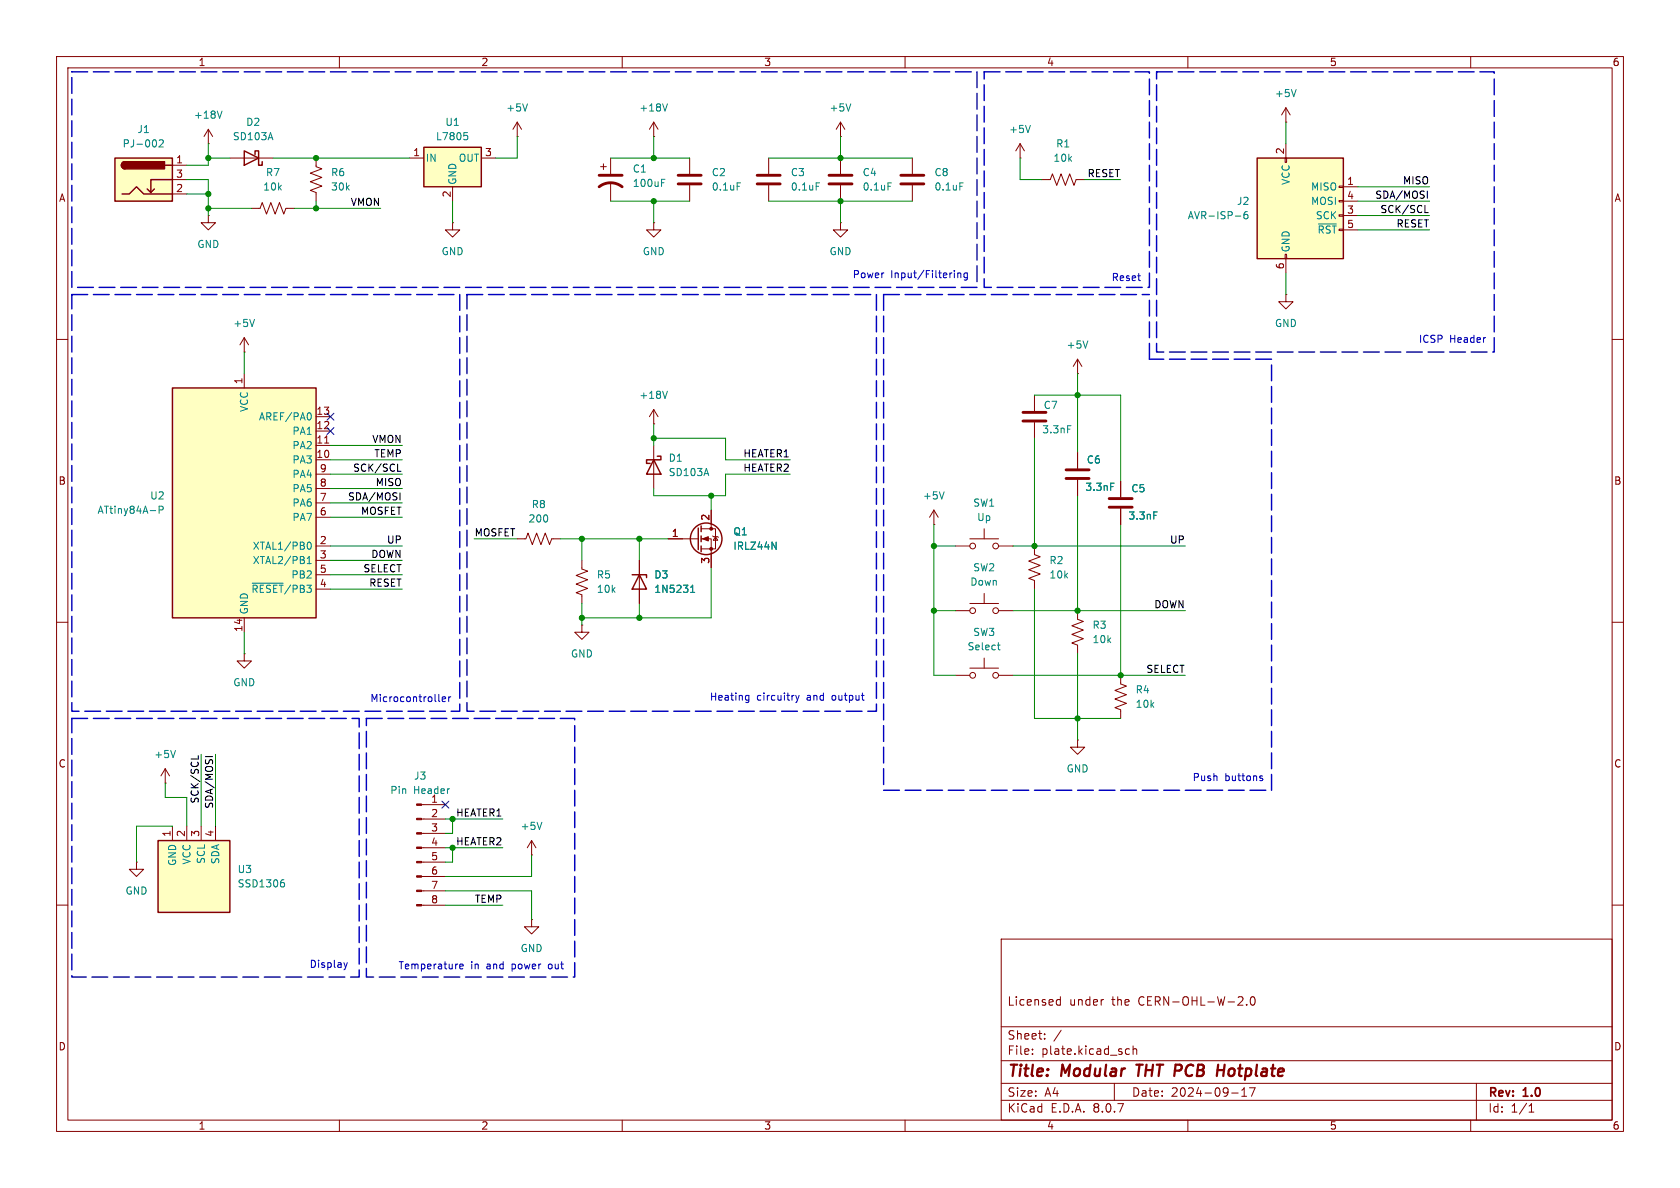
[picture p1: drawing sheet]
<svg xmlns="http://www.w3.org/2000/svg" width="297mm" height="210mm" viewBox="0 0 297 210" stroke-linecap="round" stroke-linejoin="round" font-family="sans-serif">
<g fill="none" stroke="#840000" stroke-width=".18">
<path d="M10 10h277v190h-277zM12 12h273v186h-273zM60 10v2M110 10v2M160 10v2M210 10v2M260 10v2M10 60h2M285 60h2M113 99.1v7.6M10 110h2M102.9 110.5v1.3h1.2l-1.2 1.2-1.3-1.2h1.3"/>
<path d="M102.9 110.5h.1M190.5 108v1.5l1 .4-2 .7 2 .8-2 .7 2 .8-2 .8 1 .3v1.6M285 110h2M10 160h2M177 166h108v32h-108zM186.9 177.6h.6M186.9 176.8h.6M187.5 176.2v1.5M195 176.7h.1M219.1 176.2l.5 .1 .1 .3-.9 1.1h.9M220.4 177.6v.1M221.2 176.3l.2-.1a.81 .81 0 0 1 .6 .6 .81 .81 0 0 1-.3 .8l-.2 .1a.81 .81 0 0 1-.3-1.4z"/>
<path d="M285 160h2M60 198v2M110 198v2M160 198v2M177 194.5h108M177 191.5h108M177 187.5h108M177 181.5h108M182.5 186.3v.1M182.5 185.5v.1M184.7 183.6v.1M184.7 182.8v.1"/>
<path d="M187.6 182.1l-1.3 2M197 191.5v3M199 186.3l.2 .1 .5-.1M199.7 185.5l-.5-.1-.2 .1M200.3 185.5l.2-.1 .4 .1 .1 .9M200.3 184.9v1.5M210 198v2M217.7 193.2h1.2M219.5 193.8h.9M219.5 192.7l.5-.4v1.5M221.9 192.3l-.7 1.5M260 198v2"/>
<path d="M261 191.5v6.5M270.3 196.6h.9M270.3 195.5l.4-.4v1.5"/>
</g>
<path d="M200.9 188.2h1.1M201.5 188.2l-.3 2M215.2 189.2h1.2M216.5 188.2l-.2 2" fill="none" stroke="#840000" stroke-width=".4"/>
<path d="M111.8 101.6h2.5v.5M113 101.6l1.3 2.5h-2.5z" fill="none" stroke="#840000" stroke-width=".25"/>
<path d="M122.1 104.7h.7M122.1 103.8l.4-.4v1.3" fill="none" stroke="#008484" stroke-width=".18"/>
<path d="M20.3 27.9h10.2v7.7h-10.2z" fill="#ffffc2"/>
<path d="M20.3 27.9h10.2v7.7h-10.2zM21.6 34.3h1.3l1.2-1.3 1.3 1.3h5.1M22.1 28.6a.64 .64 0 0 0-.6 .6 .64 .64 0 0 0 .6 .6M27.3 33.4l-.6 .6M29.2 29.2h1.3M30.5 31.8h-3.8v2.2l-.7-.6" fill="none" stroke="#840000" stroke-width=".25"/>
<g fill="#840000" stroke="#840000" stroke-width=".25">
<path d="M21.6 28.8l.5-.2v1.2a.63 .63 0 0 1-.6-.3 .63 .63 0 0 1 .1-.7z"/>
<path d="M22.1 28.6h7v1.2h-7z"/>
</g>
<path d="M30.5 29.2h2.5M30.5 34.3h2.5M30.5 31.8h2.5M36.8 25.4h.1M36.8 22.9l-.7 1.2M36.8 22.9v2.5M36.8 22.9l.8 1.2M94 162.6v1.2h1.2l-1.2 1.3-1.3-1.3h1.3M94 162.6h.1" fill="none" stroke="#840000" stroke-width=".18"/>
<path d="M39.2 19.6l-.4 1.3M28.2 24.8l.4-.1 .3 .4-.8 .9h.8" fill="none" stroke="#008484" stroke-width=".18"/>
<path d="M74.9 26h10.2v7h-10.2z" fill="#ffffc2"/>
<path d="M43.2 26.7l2.5 1.2-2.5 1.3zM45.1 27.3v-.6h.6v2.5h.7v-.6M74.9 26h10.2v7h-10.2z" fill="none" stroke="#840000" stroke-width=".25"/>
<path d="M40.6 27.9h7.7M55.9 27.9v1.6l1 .3-2 .8 2 .8-2 .7 2 .8-2 .8 1 .3v1.6M72.4 27.9h2.5M80 33v2.6M85.1 27.9h2.5M165.1 92.7h.1M165.1 90.2l-.8 1.2M165.1 90.2v2.5M165.1 90.2l.8 1.2M43.2 115.6v1.2h1.2l-1.2 1.3-1.3-1.3h1.3M43.2 115.6h.1" fill="none" stroke="#840000" stroke-width=".18"/>
<path d="M82 23.4h.6M82.2 23.9h.3l.2 .3-.1 .4-.4 .1M166.9 86.9l-.4 1.3" fill="none" stroke="#008484" stroke-width=".18"/>
<path d="M30.5 68.6h25.4v40.6h-25.4z" fill="#ffffc2"/>
<g fill="none" stroke="#840000" stroke-width=".25">
<path d="M30.5 68.6h25.4v40.6h-25.4zM123.4 93.3v3.9M124 93v1M124 94.7v1.1M124 96.5v1"/>
<circle cx="124.8" cy="95.2" r="2.79"/>
</g>
<g fill="none" stroke="#840000" stroke-width=".18">
<path d="M36.8 38.1v1.3h1.3l-1.3 1.2-1.2-1.2h1.2M36.8 38.1h.1M80 39.4v1.2h1.3l-1.3 1.3-1.3-1.3h1.3M80 39.4h.1M161.3 27.9v2.8M161.3 32.8v2.8M184.1 31.8h1.6l.4-1.1 .7 2.1 .8-2.1 .7 2.1 .8-2.1 .8 2.1 .3-1h1.6M43.2 59.7v2.5M43.2 59.7l-.8 1.3M43.2 59.7l.7 1.3M43.2 62.2h.1M43.2 66v2.6"/>
<path d="M55.9 78.7h2.5M55.9 76.2h2.5M55.9 73.7h2.5M57.4 78.3h.7M182.9 69.9v2.7M182.9 74.7v2.8M190.5 66h.1M190.5 63.5l-.8 1.3M190.5 63.5v2.5M190.5 63.5l.8 1.3M55.9 81.3h2.5M55.9 96.5h2.5"/>
<path d="M55.9 99.1h2.5M55.9 91.4h2.5M55.9 88.9h2.5M55.9 86.4h2.5M55.9 83.8h2.5M118.1 95.3h5.3M124 95.3h1.7v5M124 93.5h2.5v3.5h-2.5M125.7 90.2v3.3M126 94.7l.1 .2h.8l.1 .1M126.5 94.9l.4 .6h-.8zM168.9 96.5h2.5"/>
<path d="M171.4 95.3h5.1M174 93.5v1.8M176.5 96.5h2.6M182.9 96.5v1.5l1 .4-2 .8 2 .7-2 .8 2 .8-2 .7 1 .4v1.5M190.5 80v2.8M190.5 84.8v2.8M198.1 85.1v2.8M198.1 89.9v2.8M43.2 109.2v2.6M55.9 104.1h2.5M55.9 101.6h2.5M168.9 108h2.5"/>
<path d="M168.9 119.4h2.5M171.4 106.7h5.1M171.4 118.1h5.1M174 104.9v1.8M174 116.3v1.8M176.5 108h2.6M176.5 119.4h2.6M198.1 119.4v1.5l1 .4-2 .7 2 .8-2 .8 2 .7-2 .8 1 .4v1.5M190.5 130.8v1.3h1.3l-1.3 1.3-1.3-1.3h1.3M190.5 130.8h.1"/>
<circle cx="172" cy="96.5" r=".51"/>
<circle cx="176" cy="96.5" r=".51"/>
<circle cx="172" cy="119.4" r=".51"/>
<circle cx="172" cy="108" r=".51"/>
<circle cx="176" cy="108" r=".51"/>
<circle cx="176" cy="119.4" r=".51"/>
</g>
<g fill="none" stroke="#008484" stroke-width=".18">
<path d="M169.7 32.3h.6M45 56.5l-.4 1.2M54.7 73a.79 .79 0 0 1 0 1.2M188.7 75.3h.6M192.3 60.3l-.4 1.2M28.1 90.1h.6l.2-.2-.1-.3-.7-.1v1.2M54.3 99.6h.7M54.3 98.7l.4-.3v1.2M54.4 96.1l.2-.3a.68 .68 0 0 1 .4 .7 .68 .68 0 0 1-.4 .6l-.2-.2M136.5 95.8l.7 1.3v-1.3M196.4 85.4h.6M204 90.5h.6"/>
<path d="M44.6 103.1h5.5M176.3 114h.5M176.5 113.6v1.1l.3 .2"/>
</g>
<g fill="#840000" stroke="#840000" stroke-width=".18">
<path d="M124.2 95.3l1-.4v.7z"/>
<circle cx="125.7" cy="97" r=".25"/>
<circle cx="125.7" cy="93.5" r=".25"/>
</g>
<path d="M159.3 32.5h4M159.3 31h4M180.8 74.4h4.1M180.8 72.9h4.1M188.5 84.6h4M188.5 83.1h4M196.1 89.7h4.1M196.1 88.1h4.1" fill="none" stroke="#840000" stroke-width=".51"/>
<path d="M27.9 148.6h12.7v12.7h-12.7z" fill="#ffffc2"/>
<path d="M27.9 148.6h12.7v12.7h-12.7z" fill="none" stroke="#840000" stroke-width=".25"/>
<g fill="none" stroke="#840000" stroke-width=".18">
<path d="M227.3 52.1v1.2h1.3l-1.3 1.3-1.2-1.3h1.2M227.3 52.1h.1M30.5 146.1v2.5M33 146.1v2.5M35.6 146.1v2.5M38.1 146.1v2.5M74.5 157.5h4.2M74.5 154.9h4.2M74.5 152.4h4.2M74.5 149.9h4.2M74.5 147.3h4.2M74.5 144.8h4.2"/>
<path d="M74.5 142.2h4.2M94 151.1h.1M94 148.6l-.8 1.3M94 148.6v2.5M94 148.6l.7 1.3M74.5 160h4.2"/>
</g>
<path d="M49.8 156h.3l.2 .2-.1 .5-.4 .1M49.9 155.5h.3M95.8 145.4l-.4 1.2" fill="none" stroke="#008484" stroke-width=".18"/>
<g fill="#840000" stroke="#840000" stroke-width=".18">
<path d="M73.7 159.9h.8v.2h-.8z"/>
<path d="M73.7 157.4h.8v.2h-.8z"/>
<path d="M73.7 154.8h.8v.3h-.8z"/>
<path d="M73.7 152.3h.8v.2h-.8z"/>
<path d="M73.7 149.7h.8v.3h-.8z"/>
<path d="M73.7 147.2h.8v.2h-.8z"/>
<path d="M73.7 144.7h.8v.2h-.8z"/>
<path d="M73.7 142.1h.8v.3h-.8z"/>
</g>
<path d="M222.2 27.9h15.3v17.8h-15.3z" fill="#ffffc2"/>
<g fill="none" stroke="#840000" stroke-width=".18">
<path d="M227.3 19.1v2.5M227.3 19.1l-.7 1.2M227.3 19.1l.8 1.2M44.4 36.8h1.6l.4-1 .7 2 .8-2 .7 2 .8-2 .8 2 .3-1h1.6M91.4 24.1h.1M91.4 21.6l-.7 1.3M91.4 21.6v2.5M91.4 21.6l.8 1.3M106.2 29.5h1M106.7 29v1M107.9 27.9v2.8M107.9 32.3v3.3"/>
<path d="M115.6 39.4v1.2h1.2l-1.2 1.3-1.3-1.3h1.3M115.6 39.4h.1M115.6 24.1h.1M115.6 21.6l-.8 1.3M115.6 21.6v2.5M115.6 21.6l.7 1.3M121.9 27.9v2.8M121.9 32.8v2.8M135.9 27.9v2.8M135.9 32.8v2.8M148.6 39.4v1.2h1.3l-1.3 1.3-1.3-1.3h1.3M148.6 39.4h.1"/>
<path d="M148.6 24.1h.1M148.6 21.6v2.5M148.6 27.9v2.8M148.6 32.8v2.8M148.6 21.6l-.8 1.3M148.6 21.6l.8 1.3M180.3 27.9h.1M180.3 25.4l-.7 1.3M180.3 25.4v2.5M180.3 25.4l.8 1.3M227.2 27.9h.3v.8h-.3zM227.3 21.6h.1"/>
<path d="M227.3 25.4v2.5M236.7 38h.8v.2h-.8zM236.7 35.4h.8v.3h-.8zM236.7 32.9h.8v.2h-.8zM237.5 33h2.5M237.5 38.1h2.5M237.5 35.6h2.5M227.2 45h.3v.7h-.3zM227.3 45.7v2.6M237.5 40.6h2.5M115.6 74.9h.1M115.6 72.4v2.5"/>
<path d="M115.6 78.7v7.7M115.6 72.4l-.8 1.3M115.6 72.4l.7 1.3M91.4 95.3h1.6l.3-1.1 .8 2.1 .8-2.1 .7 2.1 .8-2.1 .8 2.1 .3-1h1.6M102.9 99.1v1.5l1 .4-2 .7 2 .8-2 .8 2 .7-2 .8 1 .4v1.5M113 99.1v2.5M118.1 95.3h2.5M125.7 90.2v2.5M125.7 97.8v2.5M190.5 80v2.8M190.5 84.8v2.8M198.1 85.1v2.8"/>
<path d="M198.1 89.9v2.8M113 104.1v2.6M29.2 138.4h.1M29.2 135.9l-.8 1.3M29.2 135.9v2.5M29.2 135.9l.8 1.3M24.1 152.4v1.3h1.3l-1.3 1.2-1.2-1.2h1.2M24.1 152.4h.1"/>
</g>
<path d="M222.2 27.9h15.3v17.8h-15.3zM115.6 81.3l1.2 2.5h-2.5zM116.2 80.6h.6v.7h-2.5v.6h.6" fill="none" stroke="#840000" stroke-width=".25"/>
<g fill="none" stroke="#008484" stroke-width=".18">
<path d="M93.3 18.4l-.5 1.2M118 18.4l-.4 1.2M150.4 18.4l-.4 1.2M229.1 15.8l-.4 1.3M117 32.3h.4M117 31.7h.6M130.3 32.3h.6M144.3 32.3h.6M157 32.3h.6M182.2 22.2l-.5 1.2M218.4 38.2h1M220.5 37.4l-.4 .1a.86 .86 0 0 0 0 1.2l.5-.1v-.5l-.2-.2-.4 .1-.1 .1"/>
<path d="M233.1 39.6h3.1M118 69.2l-.4 1.2M136.5 95.8l.7 1.3v-1.3M196.4 85.4h.6M204 90.5h.6M122.1 104.7h.7M122.1 103.8l.4-.4v1.3M31 132.7l-.4 1.2"/>
</g>
<path d="M105.9 33a3.3 3.3 0 0 1 4.1 0M105.9 31h4.1M119.9 32.5h4.1M119.9 31h4.1M133.9 32.5h4M133.9 31h4M146.6 32.5h4M146.6 31h4" fill="none" stroke="#840000" stroke-width=".51"/>
<path d="M251.9 37.6h.6M252.3 33.8v1.2M70.3 83.3h.6M70.7 87.1v1.3M35 133.6v.6M36.3 133.8h1.3" fill="none" stroke="#000" stroke-width=".18"/>
<g fill="none" stroke="#0000c2" stroke-width=".18">
<path d="M168.7 47.8v.1M168.7 48.3v.8M169.3 48.3v.8M169.3 48.4l.2-.1h.3l.1 .8M171 48.3h-.3l-.3 .2 .1 .5h.5M171 48.3v1l-.2 .2h-.3M77.6 123.8l.2 .2M78.2 123.6l.6-.1-.1-.3h-.3l-.2 .2v.6h.5M79.3 123.2v.8M79.7 123.2l-.4 .2M131.9 123.7h.5M131.9 123h.5"/>
<path d="M132.4 122.9v1.1l-.1 .1-.3 .1M140.7 122.9l.3 .9M141 123.8l-.3 .4M141.3 122.9l-.3 .9M222.8 137.5l.4 .3v.1l-.4 .1M222.8 137.2h.4M60.8 170.2l.3 .8M61.1 171l-.1 .3M61.4 170.2l-.3 .8M81.3 170.8l.6-.1-.1-.2-.3-.1-.2 .2v.6h.5"/>
</g>
<g fill="none" stroke="#0000c2" stroke-width=".25" stroke-dasharray="2.8 1">
<path d="M12.7 12.7h160v38.1h-160zM174 12.7h29.2v38.1h-29.2zM204.5 12.7h59.7v49.5h-59.7zM12.7 52.1h68.6v73.6h-68.6zM82.5 52.1h72.4v73.6h-72.4zM156.2 52.1h47M156.2 52.1v87.6M203.2 63.5v-11.4M224.8 63.5h-21.6M12.7 127h50.8v45.7h-50.8zM64.8 127h36.8v45.7h-36.8zM156.2 139.7h68.6"/>
<path d="M224.8 139.7v-76.2"/>
</g>
<g fill="none" stroke="#008400" stroke-width=".18">
<path d="M33 34.3h3.8M33 31.8h3.8v6.3M36.8 25.4v3.8h-3.8M36.8 27.9h3.8M36.8 36.8h7.6M48.3 27.9h24.1M52.1 36.8h15.2M55.9 35.6v1.2M80 35.6v3.8M91.4 24.1v3.8h-3.8M107.9 35.6h14M107.9 27.9h14"/>
<path d="M115.6 24.1v3.8M115.6 35.6v3.8M135.9 35.6h25.4M135.9 27.9h25.4M148.6 24.1v3.8M148.6 35.6v3.8M180.3 27.9v3.9h3.8M191.8 31.8h6.3M227.3 21.6v3.8M240 35.6h12.7M240 38.1h12.7M240 33h12.7"/>
<path d="M227.3 48.3v3.8M240 40.6h12.7M43.2 62.2v3.8M58.4 78.7h12.7M115.6 74.9v3.8M115.6 77.5h12.7v3.8h11.4M182.9 77.5v19M182.9 69.9h15.2v15.2M190.5 66v14M58.4 99.1h12.7M58.4 96.5h12.7M58.4 81.3h12.7"/>
<path d="M58.4 83.8h12.7M58.4 88.9h12.7M58.4 86.4h12.7M58.4 91.4h12.7M83.8 95.3h7.6M99.1 95.3h19M102.9 95.3v3.8M113 95.3v3.8M125.7 87.6v2.6M139.7 83.8h-11.4v3.8h-12.7v-1.2M165.1 92.7v26.7h3.8M165.1 96.5h3.8"/>
<path d="M179.1 96.5h30.4M190.5 87.6v20.4M198.1 92.7v26.7M43.2 111.8v3.8M58.4 101.6h12.7M58.4 104.1h12.7M102.9 106.7v3.8M113 106.7v2.5M125.7 100.3v8.9h-22.8M165.1 108h3.8M179.1 119.4h30.4M179.1 108h30.4"/>
<path d="M182.9 104.1v22.9h15.2M190.5 115.6v15.2M29.2 138.4v2.6h3.8v5.1M35.6 133.4v12.7M38.1 133.4v12.7M30.5 146.1h-6.4v6.3M78.7 157.5h15.3v5.1M78.7 149.9h10.2M78.7 144.8h10.2M80 144.8v2.5h-1.3M80 149.9v2.5h-1.3M94 151.1v3.8h-15.3"/>
<path d="M78.7 160h10.2"/>
</g>
<path d="M57.8 73.1l1.2 1.2M57.8 75.6l1.2 1.2M59 73.1l-1.2 1.2M59 75.6l-1.2 1.2M78.1 141.6l1.2 1.2M79.3 141.6l-1.2 1.2" fill="none" stroke="#000084" stroke-width=".18"/>
<g fill="#008400" stroke="#008400" stroke-width=".18">
<circle cx="113" cy="109.2" r=".46"/>
<circle cx="113" cy="95.3" r=".46"/>
<circle cx="115.6" cy="77.5" r=".46"/>
<circle cx="148.6" cy="35.6" r=".46"/>
<circle cx="125.7" cy="87.6" r=".46"/>
<circle cx="102.9" cy="109.2" r=".46"/>
<circle cx="80" cy="149.9" r=".46"/>
<circle cx="102.9" cy="95.3" r=".46"/>
<circle cx="36.8" cy="34.3" r=".46"/>
<circle cx="36.8" cy="36.8" r=".46"/>
<circle cx="182.9" cy="96.5" r=".46"/>
<circle cx="190.5" cy="108" r=".46"/>
<circle cx="190.5" cy="69.9" r=".46"/>
<circle cx="55.9" cy="27.9" r=".46"/>
<circle cx="55.9" cy="36.8" r=".46"/>
<circle cx="115.6" cy="27.9" r=".46"/>
<circle cx="115.6" cy="35.6" r=".46"/>
<circle cx="36.8" cy="27.9" r=".46"/>
<circle cx="165.1" cy="108" r=".46"/>
<circle cx="198.1" cy="119.4" r=".46"/>
<circle cx="190.5" cy="127" r=".46"/>
<circle cx="148.6" cy="27.9" r=".46"/>
<circle cx="165.1" cy="96.5" r=".46"/>
<circle cx="80" cy="144.8" r=".46"/>
</g>
<g font-size="2.8" fill="#840000">
<text x="178" y="190.9">Title:</text>
<text x="187.7" y="190.9">Modular</text>
<text x="201.8" y="190.9">THT PCB</text>
<text x="217.6" y="190.9">Hotplate</text>
</g>
<g font-size="2.1" fill="#840000">
<text x="178" y="178">Licensed</text>
<text x="189" y="178">under</text>
<text x="196.6" y="178">the</text>
<text x="201.4" y="178">CERN-OHL-W-2.0</text>
<text x="178" y="184">Sheet:</text>
<text x="178" y="186.7">File:</text>
<text x="184.1" y="186.7">plate.kicad_sch</text>
<text x="178" y="196.9">KiCad</text>
<text x="178" y="194.1">Size:</text>
<text x="184.7" y="194.1">A4</text>
<text x="185.7" y="196.9">E.D.A.</text>
<text x="193.3" y="196.9">8.0.7</text>
<text x="200" y="194.1">Date:</text>
<text x="207" y="194.1">2024-09-17</text>
<text x="263" y="194.3">Rev:</text>
<text x="263" y="196.9">Id:</text>
<text x="267.1" y="196.9">1/1</text>
<text x="269.4" y="194.3">1.0</text>
</g>
<g font-size="1.8" fill="#840000">
<text x="35" y="11.9">1</text>
<text x="85" y="11.9">2</text>
<text x="135" y="11.9">3</text>
<text x="185" y="11.9">4</text>
<text x="235" y="11.9">5</text>
<text x="285" y="11.9">6</text>
<text x="31" y="29">1</text>
<text x="73" y="27.7">1</text>
<text x="85.7" y="27.7">3</text>
<text x="227.1" y="27.4" transform="rotate(-90 227.1 27.4)">2</text>
<text x="10.3" y="35.9">A</text>
<text x="31" y="34">2</text>
<text x="31" y="31.5">3</text>
<text x="79.8" y="35" transform="rotate(-90 79.8 35)">2</text>
<text x="238.1" y="32.8">1</text>
<text x="238.1" y="35.3">4</text>
<text x="285.3" y="35.9">A</text>
<text x="238.1" y="37.8">3</text>
<text x="238.1" y="40.4">5</text>
<text x="227.1" y="47.7" transform="rotate(-90 227.1 47.7)">6</text>
<text x="42.9" y="68" transform="rotate(-90 42.9 68)">1</text>
<text x="55.8" y="75.9">12</text>
<text x="55.8" y="73.4">13</text>
<text x="55.8" y="81">10</text>
<text x="55.8" y="78.5">11</text>
<text x="56.4" y="83.6">9</text>
<text x="10.3" y="85.9">B</text>
<text x="56.4" y="88.6">7</text>
<text x="56.4" y="86.1">8</text>
<text x="285.3" y="85.9">B</text>
<text x="56.4" y="91.2">6</text>
<text x="118.7" y="95">1</text>
<text x="125.5" y="92.1" transform="rotate(-90 125.5 92.1)">2</text>
<text x="56.4" y="96.3">2</text>
<text x="56.4" y="98.8">3</text>
<text x="56.4" y="101.3">5</text>
<text x="125.5" y="99.8" transform="rotate(-90 125.5 99.8)">3</text>
<text x="56.4" y="103.9">4</text>
<text x="42.9" y="111.8" transform="rotate(-90 42.9 111.8)">14</text>
<text x="10.3" y="135.9">C</text>
<text x="285.3" y="135.9">C</text>
<text x="30.2" y="148" transform="rotate(-90 30.2 148)">1</text>
<text x="32.8" y="148" transform="rotate(-90 32.8 148)">2</text>
<text x="35.3" y="148" transform="rotate(-90 35.3 148)">3</text>
<text x="37.8" y="148" transform="rotate(-90 37.8 148)">4</text>
<text x="76.1" y="144.5">2</text>
<text x="76.1" y="147.1">3</text>
<text x="76.1" y="149.6">4</text>
<text x="76.1" y="152.1">5</text>
<text x="76.1" y="154.7">6</text>
<text x="76.1" y="157.2">7</text>
<text x="76.1" y="159.8">8</text>
<text x="10.3" y="185.9">D</text>
<text x="285.3" y="185.9">D</text>
<text x="35" y="199.9">1</text>
<text x="85" y="199.9">2</text>
<text x="135" y="199.9">3</text>
<text x="185" y="199.9">4</text>
<text x="235" y="199.9">5</text>
<text x="285" y="199.9">6</text>
</g>
<g font-size="1.8" fill="#008484">
<text x="225.3" y="17.4">+5V</text>
<text x="24.2" y="23.7">J1</text>
<text x="34.2" y="21.2">+18V</text>
<text x="43.4" y="22.5">D2</text>
<text x="78.6" y="22.5">U1</text>
<text x="89.4" y="19.9">+5V</text>
<text x="112.9" y="19.9">+18V</text>
<text x="146.6" y="19.9">+5V</text>
<text x="178.3" y="23.7">+5V</text>
<text x="21.6" y="26.3">PJ-002</text>
<text x="41.1" y="25">SD103A</text>
<text x="75.2" y="28.8">IN</text>
<text x="77" y="25">L7805</text>
<text x="81" y="28.8">OUT</text>
<text x="186.1" y="28.8">10k</text>
<text x="186.6" y="26.3">R1</text>
<text x="46.4" y="33.9">10k</text>
<text x="46.9" y="31.3">R7</text>
<text x="58.4" y="31.3">R6</text>
<text x="58.4" y="33.9">30k</text>
<text x="80.9" y="32.8" transform="rotate(-90 80.9 32.8)">GND</text>
<text x="111.8" y="30.7">C1</text>
<text x="111.8" y="33.2">100uF</text>
<text x="125.7" y="31.3">C2</text>
<text x="125.7" y="33.9">0.1uF</text>
<text x="139.7" y="31.3">C3</text>
<text x="139.7" y="33.9">0.1uF</text>
<text x="152.4" y="31.3">C4</text>
<text x="152.4" y="33.9">0.1uF</text>
<text x="165.1" y="31.3">C8</text>
<text x="165.1" y="33.9">0.1uF</text>
<text x="228.2" y="32.8" transform="rotate(-90 228.2 32.8)">VCC</text>
<text x="231.7" y="33.9">MISO</text>
<text x="209.9" y="39">AVR-ISP-6</text>
<text x="218.6" y="36.4">J2</text>
<text x="231.7" y="36.4">MOSI</text>
<text x="232.5" y="39">SCK</text>
<text x="232.8" y="41.5">~{RST}</text>
<text x="34.8" y="44">GND</text>
<text x="78" y="45.3">GND</text>
<text x="113.5" y="45.3">GND</text>
<text x="146.6" y="45.3">GND</text>
<text x="228.2" y="44.7" transform="rotate(-90 228.2 44.7)">GND</text>
<text x="41.1" y="58">+5V</text>
<text x="225.3" y="58">GND</text>
<text x="188.5" y="61.8">+5V</text>
<text x="112.9" y="70.7">+18V</text>
<text x="44" y="72.9" transform="rotate(-90 44 72.9)">VCC</text>
<text x="45.7" y="74.5">AREF/PA0</text>
<text x="51.6" y="77.1">PA1</text>
<text x="184.2" y="76.8">3.3nF</text>
<text x="184.4" y="72.5">C7</text>
<text x="51.6" y="82.1">PA3</text>
<text x="51.6" y="79.6">PA2</text>
<text x="118.1" y="81.8">D1</text>
<text x="192" y="82.1">C6</text>
<text x="26.5" y="88.5">U2</text>
<text x="51.6" y="89.8">PA6</text>
<text x="51.6" y="87.2">PA5</text>
<text x="51.6" y="84.7">PA4</text>
<text x="118.1" y="84.4">SD103A</text>
<text x="163.1" y="88.5">+5V</text>
<text x="172" y="89.8">SW1</text>
<text x="191.8" y="87">3.3nF</text>
<text x="199.9" y="87.2">C5</text>
<text x="17.1" y="91">ATtiny84A-P</text>
<text x="51.6" y="92.3">PA7</text>
<text x="93.3" y="92.6">200</text>
<text x="93.9" y="90">R8</text>
<text x="129.5" y="94.8">Q1</text>
<text x="172.6" y="92.3">Up</text>
<text x="199.4" y="92">3.3nF</text>
<text x="44.6" y="97.4">XTAL1/PB0</text>
<text x="44.6" y="99.9">XTAL2/PB1</text>
<text x="129.5" y="97.4">IRLZ44N</text>
<text x="172" y="101.2">SW2</text>
<text x="185.4" y="99.9">R2</text>
<text x="44.3" y="105">~{RESET}/PB3</text>
<text x="51.4" y="102.5">PB2</text>
<text x="105.4" y="102.5">R5</text>
<text x="105.4" y="105">10k</text>
<text x="115.6" y="102.5">D3</text>
<text x="115.6" y="105">1N5231</text>
<text x="171.4" y="103.7">Down</text>
<text x="185.4" y="102.5">10k</text>
<text x="44" y="108.7" transform="rotate(-90 44 108.7)">GND</text>
<text x="172" y="112.6">SW3</text>
<text x="193" y="111.4">R3</text>
<text x="193" y="113.9">10k</text>
<text x="100.8" y="116.4">GND</text>
<text x="171" y="115.2">Select</text>
<text x="41.1" y="121.5">GND</text>
<text x="200.7" y="122.8">R4</text>
<text x="200.7" y="125.3">10k</text>
<text x="27.2" y="134.2">+5V</text>
<text x="188.5" y="136.8">GND</text>
<text x="68.9" y="140.6">Pin</text>
<text x="73.1" y="140.6">Header</text>
<text x="73.1" y="138">J3</text>
<text x="76.1" y="142">1</text>
<text x="91.9" y="146.9">+5V</text>
<text x="31.3" y="153.2" transform="rotate(-90 31.3 153.2)">GND</text>
<text x="33.9" y="152.9" transform="rotate(-90 33.9 152.9)">VCC</text>
<text x="36.4" y="152.8" transform="rotate(-90 36.4 152.8)">SCL</text>
<text x="39" y="152.9" transform="rotate(-90 39 152.9)">SDA</text>
<text x="41.9" y="154.5">U3</text>
<text x="22.1" y="158.3">GND</text>
<text x="41.9" y="157.1">SSD1306</text>
<text x="91.9" y="168.5">GND</text>
</g>
<g font-size="1.8">
<text x="192.2" y="31.4">RESET</text>
<text x="243" y="35.2">SDA/MOSI</text>
<text x="247.9" y="32.7">MISO</text>
<text x="61.9" y="36.5">VMON</text>
<text x="243.9" y="37.8">SCK/SCL</text>
<text x="246.8" y="40.3">RESET</text>
<text x="62.3" y="83.5">SCK/SCL</text>
<text x="65.7" y="78.4">VMON</text>
<text x="66.1" y="80.9">TEMP</text>
<text x="131.3" y="83.5">HEATER2</text>
<text x="131.3" y="80.9">HEATER1</text>
<text x="61.4" y="88.6">SDA/MOSI</text>
<text x="66.3" y="86">MISO</text>
<text x="63.7" y="91.1">MOSFET</text>
<text x="83.8" y="94.9">MOSFET</text>
<text x="64.1" y="101.3">SELECT</text>
<text x="65.5" y="98.7">DOWN</text>
<text x="68.3" y="96.2">UP</text>
<text x="206.7" y="96.2">UP</text>
<text x="65.2" y="103.8">RESET</text>
<text x="204" y="107.6">DOWN</text>
<text x="202.6" y="119">SELECT</text>
<text x="35.2" y="142.1" transform="rotate(-90 35.2 142.1)">SCK/SCL</text>
<text x="37.8" y="143" transform="rotate(-90 37.8 143)">SDA/MOSI</text>
<text x="80.5" y="149.5">HEATER2</text>
<text x="80.5" y="144.4">HEATER1</text>
<text x="83.9" y="159.7">TEMP</text>
</g>
<g font-size="1.8" fill="#0000c2">
<text x="150.7" y="49.4">Power</text>
<text x="157.4" y="49.4">Input/Filtering</text>
<text x="196.4" y="49.9">Reset</text>
<text x="250.7" y="60.8">ICSP</text>
<text x="256.3" y="60.8">Header</text>
<text x="65.4" y="124.3">Microcontroller</text>
<text x="125.4" y="124.1">Heating</text>
<text x="133.8" y="124.1">circuitry</text>
<text x="142.7" y="124.1">and</text>
<text x="147.4" y="124.1">output</text>
<text x="210.7" y="138.3">Push</text>
<text x="216.5" y="138.3">buttons</text>
<text x="54.6" y="171.3">Display</text>
<text x="70.4" y="171.6">Temperature</text>
<text x="83.2" y="171.6">in</text>
<text x="86.1" y="171.6">and</text>
<text x="90.7" y="171.6">power</text>
<text x="97.4" y="171.6">out</text>
</g>
</svg>
